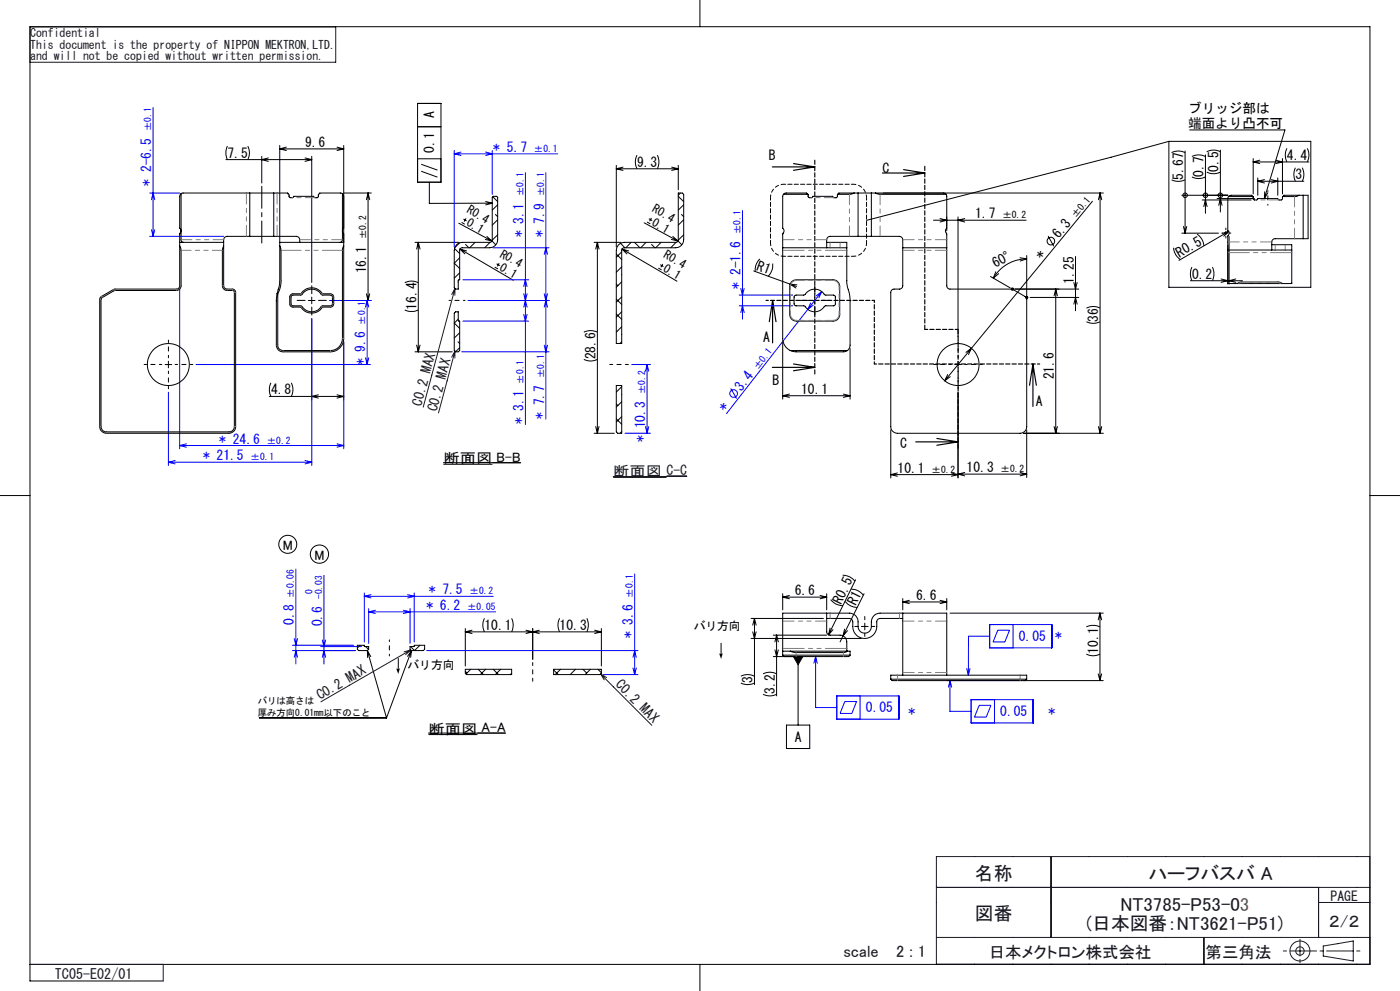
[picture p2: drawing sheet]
<svg xmlns="http://www.w3.org/2000/svg" width="420mm" height="297mm" viewBox="0 0 420 297" stroke-linecap="round" stroke-linejoin="round" font-family="sans-serif">
<g fill="none" stroke="#00f" stroke-width=".3">
<path d="M45.9 32.2v38.6M44.9 57.9h9M45.4 59.9l.5-2 .5 2M136.3 45.1v28.9M136.3 46.1h31M136.3 46.1l2 .5M138.3 45.6l-2 .5M145.7 45.6l2 .5-2 .5M147.7 45.1v13.1M157.6 51.7v75.5M163.8 51.7v73.9M44.9 70.8h22.2"/>
<path d="M45.4 68.9l.5 1.9M46.4 68.9l-.5 1.9M147.9 74.3h16.8M163.3 76.2l.5-1.9 .5 1.9M222.7 63.1v32.5M53.9 86.6v47.9M93.5 95.5v44M98.9 90.1h12.2M110.1 90.1v19.2M110.1 90.1l.5 1.9M110.1 90.1l-.5 1.9M138.9 83.9h19.7"/>
<path d="M138.9 96.2h19.7M157.1 88l.5 2.1M157.1 85.9l.5-2 .5 2M157.1 94.3l.5 1.9 .5-1.9M157.6 90.1l.5 1.9M157.6 90.1l-.5 1.9M158.1 88l-.5 2.1M163.3 88l.5 2.1M163.8 90.1l.5 1.9M163.8 90.1l-.5 1.9M164.3 88l-.5 2.1M164.7 90.1h-24.2"/>
<path d="M221.8 88.4h16M221.8 91.6h16M222.2 86.5l.5 1.9 .5-1.9M222.2 93.7l.5-2.1 .5 2.1M242.3 92.7l-24.4 31.3M243.2 90.8l-.9 1.9M243.9 91.5l-1.6 1.2M246.5 87.4l-4.2 5.3M246.5 87.4l-1.6 1.2M246.5 87.4l-.8 1.8M50.5 117.5v22M58.8 109.3h52.3"/>
<path d="M103.1 102.4v32.1M109.6 107.2l.5 2.1M110.6 107.2l-.5 2.1M138.5 105.4h26.2M163.3 103.4l.5 2 .5-2M189.5 109.3h5.7M194.1 109.3v20.6M194.1 109.3l.5 2M194.1 109.3l-.5 2M219.2 116.4l1.8 3M50.5 138.5h43M50.5 138.5l2 .5"/>
<path d="M52.5 138l-2 .5M53.9 133.5h49.2M53.9 133.5l2 .5M55.9 133l-2 .5M91.5 138l2 .5M93.5 138.5l-2 .5M101.1 133l2 .5M103.1 133.5l-2 .5M187.5 129.9h7.7M193.6 127.8l.5 2.1M194.6 127.8l-.5 2.1M88.8 170.6v28.4"/>
<path d="M97.2 172.4v26.6M109.3 177.7v14.7M109.3 178.7h38.7M109.3 178.7l2 .5M111.3 178.2l-2 .5M122.3 178.2l2 .5-2 .5M124.3 177.7v14.7M190.4 172v30.2M87.7 195h18.9M87.7 193.4h18.5M88.3 197l.5-2 .5 2M88.3 191.4l.5 2 .5-2"/>
<path d="M96.2 193.8h12.3M96.7 197l.5-2 .5 2M96.7 191.8l.5 2 .5-2M110.6 182.4v10.4M110.6 183.4h38.1M110.6 183.4l2 .5M112.6 182.9l-2 .5M121 182.9l2 .5-2 .5M123 182.4v10.4M128 195h63.4M189.9 197l.5-2 .5 2M244.7 196.8v15.3h6.3"/>
<path d="M244.7 196.8l.5 2M244.7 196.8l-.5 2M296.9 187.2h18.6v7h-18.6zM296.9 190.7h-6.4v11.6M299.3 188.9h3.6l-1.5 3.5h-3.5zM303.9 187.2v7M181 202.2h10.4M189.9 200.2l.5 2M190.9 200.2l-.5 2M251 208.6h18.6v6.9h-18.6zM253.4 210.3h3.6l-1.4 3.5h-3.6zM258 208.6v6.9"/>
<path d="M284 204h22.6M285 204v9.2h6.3M285 204l.5 1.9M285 204l-.5 1.9M290 200.4l.5 1.9M291 200.4l-.5 1.9M291.3 209.7h18.7v7h-18.7zM293.8 211.4h3.5l-1.4 3.5h-3.6zM298.3 209.7v7"/>
<circle cx="220.1" cy="117.9" r="1.14"/>
</g>
<g fill="none" stroke="#000" stroke-width=".3">
<path d="M210 0v8M125.3 31h7v23.6h-7zM125.3 38h7M356.9 38.9h28.6l-6.2 20.6M54.3 58.1v13.8a.73 .73 0 0 0 .8 .7M54.3 58.1l-.4 .7v9.6a1.19 1.19 0 0 1 0 1.8v2.4M67.8 47.8h25.7M68.2 43.8l-.4 1.5v1l.4 1.5M74.3 43.8l.5 1.8-.5 2.2M74.9 57.9h7.2M74.9 57.9h-20.1l-.5 .2M74.9 57.9v12.9"/>
<path d="M78.5 46.8v8.1M80.5 47.3l-2 .5 2 .6M82.1 57.9h4.2l.4 .5v.6l.4 .3 .7-.1 .3-.4h6l.2 .4 .8 .1 .4-.3v-.7l.4-.4h6.4l.4 .2M82.1 57.9v12.9M83.9 43.6v29.1M83.9 44.6h19.2M83.9 44.6l2 .5M85.9 44.1l-2 .5M91.5 47.3l2 .5M93.5 46.8v37.9M93.5 47.8l-2 .6M101.1 44.1l2 .5"/>
<path d="M102.7 58.1v13.8a.78 .78 0 0 1-.8 .7M102.7 58.1l.4 .7M103.1 57.9h8.3M103.1 43.6v29.1M103.1 44.6l-2 .5M110.4 57.9v32.2M110.4 57.9l.5 2M110.4 57.9l-.5 2M125.3 47.6h7M126.4 51.3l4.8 1.8M126.4 49.2l4.8 1.8M128.8 54.6v6.4l18.9-.1"/>
<path d="M147.8 58.9l1.5 1.5M147.8 58.9l1.2-.1 .3 .4v12.7a2.41 2.41 0 0 1-2.4 2.4h-8.2a.73 .73 0 0 0-.8 .7v8.9l-.4 .1v2.6h-.8l-.4-.3v-11.3a2.41 2.41 0 0 1 2.4-2.4h8.2a.73 .73 0 0 0 .8-.7v-12.6zM184.9 49.6v24.4M184.9 50.6h18.6M184.9 50.6l2 .5M186.9 50.1l-2 .5M191.1 46.5l-.5 1.9 .5 2.2M197.2 46.5l.5 1.5v1l-.5 1.6M201.5 50.1l2 .5M203.5 49.6v7.3M203.5 50.6l-2 .5M203.5 58.8l1.6 1.6"/>
<path d="M204.2 57.9l-.7 .6M235 58.2l-.2 .6v9.6a1.32 1.32 0 0 1 0 1.7v4.2M235 58.2l.6-.3h6.4l.4 .3M235 58.2h7.4M242.4 58.2l.1 .8 .3 .3 .8-.1 .2-.4h6l.2 .4 .8 .1 .4-.3 .1-.8M256.2 57.9l-1.4 .3h-3.5M256.2 57.9h-4.6l-.3 .3M256.2 57.9h1.2M257.4 57.9h4M257.4 57.9v12.9M261.4 57.9h1.2M261.4 57.9v12.9"/>
<path d="M262.6 57.9l1.4 .3h19.8M262.6 57.9h68.4M283 57.9l.8 .3M283.8 58.2l.2 .5v10.5M330 57.9v72M330 57.9l.5 2M330 57.9l-.5 2M350.7 42.4h42.5v43.7h-42.5zM350.7 42.4l-17.4 4.7-73.3 18.9M351.5 53.9l1.8 .5 2.2-.5M351.5 45.8l1.8-.5 2.2 .5M354.5 58.5h13.8"/>
<path d="M355.5 45.3v24.6M357.6 53l1.8 .5 2.2-.5M357.6 46.9l1.8-.5 2.2 .5M360.6 59.9h14.8M361.6 46.4v17.5M362 51.6l1.9 .5 2.2-.5M362 45.5l1.9-.5 2.2 .5M365.1 59.5h11.2M366.1 45v18.5M368.5 58.9l-.2 .5v9.7a1.27 1.27 0 0 1 0 1.7v4.1M368.5 58.9l.8-.4h6.2l.4 .4M368.5 58.9h7.4"/>
<path d="M375.9 58.9l.1 .8 .3 .2h.8l.2-.4h6l.2 .4h.9l.3-.3 .1-.7M376 47.5v10.6M376 48.5h16.7M376 48.5l1.9 .5M377.3 53.3v5.2M377.3 54.3h13.9M377.3 54.3l2 .6M377.9 48l-1.9 .5M379.3 53.8l-2 .5M379.4 57.5l-.1 2M380.4 57.7l-1.1 1.8M381.4 53.8l1.9 .5-1.9 .6"/>
<path d="M382.7 48l2 .5-2 .5M383.3 53.3v5.2M384.7 47.5v10.6M386.1 44.4l-.5 1.9 .5 2.2M388.6 50.3l-.4 1.8 .4 2.2M389.7 58.5l-1 .4h-3.9M389.7 58.5h-4.6l-.3 .4M389.7 58.5h1.2M390.7 50.3l.5 1.8-.5 2.2M390.9 58.5h1.5v13h-1.5M390.9 58.5v13M392.2 44.4l.5 1.9-.5 2.2"/>
<path d="M53.9 73.7l.4 1.3v10.7a1.45 1.45 0 0 1-1.4 1.4h-18.6l-3.8 2.2-.2 .3v38.2a1.63 1.63 0 0 0 1.6 1.6h36.8a1.57 1.57 0 0 0 1.6-1.6v-40.3l-.5-.4h-1.7a1.45 1.45 0 0 1-1.4-1.4v-10.7l.4-1.3M53.9 73.7v12a.96 .96 0 0 1-1 .9h-18.5l-4.3 2.6-.2 38.6a2.05 2.05 0 0 0 2 2.1h36.8a1.99 1.99 0 0 0 2-2.1v-40.1a1.02 1.02 0 0 0-1-1.1h-1.6a1.02 1.02 0 0 1-1-.9v-12M53.9 72.6v1.1M53.9 72.6h13.2M67.1 72.6v1.1M74.9 70.8h7.2M74.9 70.8h-6.8a1.38 1.38 0 0 0-1 1.8M82.1 70.8h6.8a1.38 1.38 0 0 1 1 1.8M83.9 73.7v11.1l-.8 3.2M83.9 73.7l.4 1.3v9.1a8.5 8.5 0 0 1-1 4M83.9 73.7v-1.1h19.2v1.1M103.1 73.7l-.4 1v26.8a3.6 3.6 0 0 1-3.6 3.6h-14.2a1.57 1.57 0 0 1-1.6-1.7v-15.3"/>
<path d="M103.1 73.7v27.8a4 4 0 0 1-4 3.9h-14.2a1.99 1.99 0 0 1-2-2v-13.2l.2-2.2M103.1 68.4a1.19 1.19 0 0 0 0 1.8M124.5 72.6h13.2M125.5 72.6v32.8M125.5 72.6l.5 2M125.5 72.6l-.5 2M136.3 74.5l1.6 1.5M137.6 66.9l10 5.3M137.9 72.8l-1.5 1.5M137.9 77.3l-1.6 1.6 1.6 1.6M138 74.6l16 9.4M138 74.6l1.5 1.5"/>
<path d="M138 74.6l2 .6M138.5 66.6l.9 .6M139 65.6l1 .6M139.7 73.3l1 1M139.8 65.4l-.6 1M142.5 72.6l-1.6 1.7M145.6 71.8l2 .4M145.7 60.4l2 .5M146 70.9l1.6 1.3M147 72.6l-1.6 1.7M147.6 72.2l1.1 1.2M147.7 60.9l-2 .5"/>
<path d="M148.6 64.3l.7 .6M149 79.1l1 .5M149.3 61.4l-1.6 1.6M149.3 65.9l-1.6 1.6M149.3 70.4l-1.6 1.6M149.8 78.9l-.6 .9M178.2 72.6h8.1M179.2 72.6v57.3M179.2 72.6l.5 2M179.2 72.6l-.5 2M184.9 76.2l1.6 1.5M185.6 73.3l.8-.5 .9-.2h15.4a.73 .73 0 0 0 .8-.7v-14h1.2l.4 .3v13.7a2.41 2.41 0 0 1-2.4 2.4h-15.4a.73 .73 0 0 0-.8 .7v27.9h-1.6v-27.9l.2-.9z"/>
<path d="M186.2 72.9l1.3 1.4M186.5 75.5l-1.6 1.6M186.5 80l-1.6 1.6M186.6 74.6l16.5 9.7M186.6 74.6l1.5 1.5M186.6 74.6l2 .6M189.3 72.6l-1.6 1.7M190.4 72.6l1.6 1.7M193.3 66.8l10.1 5.4M193.8 72.6l-1.6 1.7M194.1 66.5l1 .6M194.7 65.5l1 .6"/>
<path d="M195.4 65.3l-.5 1M195.5 73.3l1 1M198 79.3l1 .6M198.3 72.6l-1.6 1.7M198.8 79.1l-.5 1M201.4 71.8l2 .4M201.9 70.9l1.5 1.3M202.8 72.6l-1.6 1.7M203.4 72.2l1.1 1.2M204.4 64.3l.7 .6M205.1 61.4l-1.6 1.6M205.1 65.9l-1.6 1.6"/>
<path d="M205.1 70.4l-1.6 1.6M228 77.6l-1.1 1.6-.3 1.3v.9M231.8 79l-.2 1.9-1.2 1.9M234.8 74.3v27.2a4.1 4.1 0 0 0 2.3 3.6M234.8 74.3h13.2M248 74.3h6M248 72.6h6v1.7M254 74.3v10.5l1 4.9v14l-.2 .6-.6 .8M257.4 70.8h-8.4a1.29 1.29 0 0 0-1 1.9v1.6M257.4 70.8h4M261.4 70.8h8.4a1.29 1.29 0 0 1 1 1.9v1.6M270.8 74.3v11.4a1.02 1.02 0 0 1-1 .9h-1.6a1.02 1.02 0 0 0-1 1.1v40.1a1.99 1.99 0 0 0 2 2.1h36.8a1.99 1.99 0 0 0 2-2.1v-51.2"/>
<path d="M270.8 74.3h13.2M280 66h27.8M282 65.5l2 .5-2 .5M284 68.4a1.32 1.32 0 0 0 0 1.7v4.2M284 74.3v11.4a.96 .96 0 0 0 1 .9h19.2M287.4 65v36M289.4 65.5l-2 .5 2 .5M306 77.3l2 .3M308 77.6a11.7 11.7 0 0 0-10 5.8M308 77.6l-1.9 .6M314.4 70.7l1.7 3.1M322.7 76.9v16.2"/>
<path d="M327.7 60.3l-44.3 53.8M352.1 74.3l.6 2.1 1.4 1.4M354.5 69.9h11M355 67.9l.5 2M356 67.9l-.5 2M359.1 70.2l1.5 1.7 .6 1.8M361.1 61.9l.5-2 .5 2M365.6 61.5l.5-2 .5 2M367.2 69.9h1M367.7 69.4v1M368.3 74.9v.8M368.3 74.9h13.2"/>
<path d="M368.3 73.5v11.6M368.6 69.4l-14.9 8.6M368.6 69.4l-2 .6M368.6 69.4l-1.5 1.4M368.7 70.9v14.2M381.5 74.9h6M381.5 73.3h6v1.6M387.5 74.9v10.1h-19.2M390.9 71.5h-8.3a1.25 1.25 0 0 0-1.1 1.8v1.6M83.1 88l.2 .1M87.2 88.3l.5-.3h2.5a4 4 0 0 1 6.6 0h2.3a.97 .97 0 0 1 1 1v2a.97 .97 0 0 1-1 1h-2.3a4 4 0 0 1-6.6 0h-2.3a.96 .96 0 0 1-1-1v-2.1zM87.5 88.6l2.8-.2a3.7 3.7 0 0 1 6-.2l.4 .2 2.5 .1 .5 .5-.1 2.5-.4 .1h-2.5a3.7 3.7 0 0 1-6.3 .1l-2.6-.1-.3-.1-.2-.3v-2.3z"/>
<path d="M92.5 90.1h2M93.5 89v2M93.5 95.5v24.3M98.9 90.1h12.5M109.9 88l.5 2.1M110.9 88l-.5 2.1M121.4 92.9l1.6 .4h1.3l1.2-.4M121.4 84.7l1.9-.5 2.2 .5M136.3 93.8l.4-.4h.8v2.7l.4 .1v8.9l-.4 .3h-.8l-.4-.3zM137.4 84.5l.1 .1M137.4 93.4l.1 .2M137.5 95.6l-1.2 1.2 1.6 1.6"/>
<path d="M137.9 81.8l-1.6 1.6M137.9 99.7l-1.6 1.6M148.4 80l1 .6M175.2 99.6l1.5-.5h1l1.5 .5M184.9 94.1l1.6 1.6M184.9 89.6l1.6 1.6M184.9 85.2l.4 .4M186.5 82.2v.1M186.5 84.5l-1.6 1.6M186.5 89l-1.6 1.6M186.5 93.4l-1.6 1.6M186.5 97.9l-1.6 1.7"/>
<path d="M197.5 80.3l1 .6M226.1 81.2l10.9 4M237 85.2l1.9 .7M237 85.2l1.8 1.1M237 85.2l2.1 .2M237.5 84.4l.7-.4 .7-.1h11a1.99 1.99 0 0 1 2 2v8.4a1.99 1.99 0 0 1-2 1.9h-11a1.93 1.93 0 0 1-2-1.9v-8.4l.2-.8zM238.4 88.6l2.8-.2a3.8 3.8 0 0 1 6.4 0h2.4l.6 .5v2.3l-.2 .3-2.8 .1a3.7 3.7 0 0 1-6.4 0h-2.5l-.3-.1-.2-.3v-2.3zM243.4 90.1h2M244.4 89v2M297.1 82.9l6 3.4M298.7 81.5l-.7 1.9M299.6 82l-1.6 1.4"/>
<path d="M303.4 86.3l.7 .7M303.4 86.6l4.3 2.4 .3 .7M303.7 86.1v1M304.1 86.3l-.7 .7M304.4 86.6h19.2M307.5 89.1h1M307.7 88.8l.7 .7M308.4 88.8l-.7 .7M309 89.1h14.6M316.7 86.6v43.3M316.7 86.6l.5 2M316.7 86.6l-.5 2"/>
<path d="M322.2 91.2l.5-2.1 .4 2.1M322.2 84.7l.5 1.9 .4-1.9M325.9 96.4l1.9 .5 2.2-.5M325.9 92.4l1.9-.5 2.2 .5M357.1 84.1h15.6M357.6 80l-.5 1.9 .5 2.2M363.7 80l.5 1.6v1l-.5 1.5M366.3 83.6l2 .5-2 .5M370.7 83.6l-2 .5 2 .5M371.2 85l1.2-.5h11l1.3 .5M49.5 109.3h2M50.5 108.3v1.9"/>
<path d="M80.8 118.8h22.3M81.3 114.7l-.5 1.6 .1 1.6 .4 .9M87.4 114.7l.5 1.9-.5 2.2M95.5 118.3l-2 .5 2 .5M101.1 118.3l2 .5M103.1 102.4v17.4M103.1 118.8l-2 .5M124.5 105.4h11.2M125 103.4l.5 2M126 103.4l-.5 2M137.4 102.4l.5 .5M137.9 104.2l-1.2 1.2"/>
<path d="M175.2 107.7l1.8 .5 2.2-.5M184.9 115.5h1.6v14.4h-1.2l-.4-.5zM186.5 118.1v.1M186.5 100.2h.1M186.5 115.9l-1.6 1.6M186.5 102.4l-.5 .5M234.8 102.4v17.2M234.8 118.6h20.2M234.8 118.6l2 .5M236.8 118.1l-2 .5M237.1 105.1l1.7 .3h14.2l1.2-.3M237.1 105.1h17.1"/>
<path d="M253 118.1l2 .5M255 104.5v15.1M255 118.6l-2 .5M284.3 112.3l-.9 1.8M285.1 112.9l-1.7 1.2M286.4 109.3h2M287.4 108.3v1.9M287.4 117.5v25.8M289.8 105.6l1.6-1.2-.9 1.9M133 138.7h23.2M133 139.1h14.7M178.2 129.9h6.1"/>
<path d="M178.7 127.8l.5 2.1M179.7 127.8l-.5 2.1M184.9 125.6l1.6 1.5M184.9 121.1l.4 .4M186.5 120.4l-1.6 1.6M186.5 124.9l-1.6 1.6M186.5 129.4l-.5 .5M267.2 128.8v14.5M307 129.9h24M308 128.8v14.3M316.2 127.8l.5 2.1M317.2 127.8l-.5 2.1"/>
<path d="M329.5 127.8l.5 2.1M330.5 127.8l-.5 2.1M0 148.5h9M183.9 143.1h16.1M200 142.6h6.1M267.2 142.2h20.2M267.2 142.2l2 .5M269.2 141.7l-2 .5M285.4 141.7l2 .5M287.4 142.1h20.6M287.4 142.1l2 .5M287.4 142.2l-2 .5"/>
<path d="M289.4 141.6l-2 .5M306 141.6l2 .5M308 142.1l-2 .5M411 148.5h9M234.8 177.9v4.9M234.8 179h13.2M234.8 179l2 .5M236.8 178.5l-2 .5M246 178.5l2 .5M248 177.9v4.9M248 179l-2 .5M249.2 179.7l1.5 1.3 2.2 .5"/>
<path d="M252.8 172.4l2.2 .5 1.5 1.3M255.4 176.6l2.2 .5 1.4 1.3M256.7 173.7l-8.1 16.5M259.2 177.9l-6.3 12.7M270.8 179.4v3.4M272.8 179.9l-2 .5M282 179.9l2 .5M284 179.4v3.4M107.2 193.4h2.1l.1 .4h1.2v.8l-.4 .4h-2.6l-.4-.4zM108 193.4l-.8 .8M109.8 193.8l.8 .8M110.2 195l5.8 20.2"/>
<path d="M110.2 195l1 1.8M110.2 195l.1 2.1M119.5 197.2v3.1M123 193.8h1.2l.1-.4h3.1v1.2l-.4 .4h-3.6l-.4-.4zM123.4 195l-7.4 20.2M123.4 195l-.2 2M123.4 195l-1.1 1.7M126 193.4l-1.6 1.6-1.2-1.2M139.6 189.4h40.8M139.6 188.4v11.2M139.6 189.4l2 .5M141.6 188.9l-2 .5"/>
<path d="M145.3 185.3l-.4 1.9 .4 2.2M153.5 185.3l.5 1.9-.5 2.2M157.8 188.9l2 .5M159.8 188.4v9.2M159.8 189.4l2 .5M159.8 189.4l-2 .5M161.8 188.9l-2 .5M167.9 185.3l-.5 1.9 .5 2.2M176 185.3l.5 1.5v1l-.5 1.6M178.4 188.9l2 .5M180.4 188.4v11.2M180.4 189.4l-2 .5"/>
<path d="M216.3 192.7v3.1M225.3 185.3h21.7M225.3 191.3h33.1M225.8 189.4l.5 1.9 .5-1.9M226.3 185.3v19.9M226.3 185.3l.5 2.1M226.3 185.3l-.5 2.1M232 196.8h5.8M232 190.4h16M232.5 194.8l.5 2 .5-2M233 190.4v18.2M233 190.4l.5 2"/>
<path d="M233 190.4l-.5 2M234.8 196.4h20.2M234.8 195.2h2.3M234.8 196.4a2.14 2.14 0 0 0 2.1 .4h16.4a1.63 1.63 0 0 0 1.7-.4M234.8 195.2v1.2M237.1 195.2l1.7 .4h14.2l1.2-.4M237.1 195.2h17.1M238 196.8h2.8l-1.4 2.4zM239.4 196.8v20.5M248 183.8v5.6a1.02 1.02 0 0 0 1 1h3a2.05 2.05 0 0 1 2 2v2.8M248 183.8h-13.2v11.4M248 183.8h6.8a2.57 2.57 0 0 1 2.6 2.6 2.77 2.77 0 0 0 .9 3 2 2 0 0 0 3.1-1.7 3.1 3.1 0 0 1 1.7-3.8l.9-.1h6.8"/>
<path d="M248 185.3h6.8a1.09 1.09 0 0 1 1 1.1 3.9 3.9 0 0 0 3.6 4.9 3.9 3.9 0 0 0 3.6-4.9 1.02 1.02 0 0 1 1-1.1h6.8M249 188.2l-.4 2M249.9 188.7l-1.3 1.5M252.9 190.6l-.9 1.8M253.4 188.6l-.5 2M253.5 180.2l1.8 1.4 1.9 .4M254.2 195.2h.8v1.2M254.2 189l-1.3 1.6M258.4 187.7h2M259.4 186.8v2M270.8 183.8h13.2v18.5M270.8 183.8v18.5"/>
<path d="M270.8 180.4h13.2M270.8 180.4l2 .5M284 180.4l-2 .5M285 183.8h46M325.9 196l1.9 .5 2.2-.5M325.9 187.9l1.5-.5 1.7 .1 .9 .4M330 183.8v20.2M330 183.8l.5 2M330 183.8l-.5 2M77.8 215.2h38.2M139.6 200.6h13.9v1.6h-13.5l-.4-.4zM139.6 201.2l.5 .5"/>
<path d="M141.2 200.6l-1.4 1.4M143.4 200.6l1.6 1.6M145.7 200.6l-1.6 1.6M148 200.6l1.5 1.6M150.2 200.6l-1.6 1.6M151.7 219.7h-23.2M153.5 201.8l-.4 .4M166.1 200.8l1.4 1.4M166.1 200.6h14.3v1.2l-.4 .4h-13.9zM168.2 200.6l-1.7 1.6M172.6 200.6l-1.5 1.6M174.9 200.6l1.1 1.1"/>
<path d="M177.1 200.6l-1.6 1.6M179.4 200.6l1 1M222.2 204.7l1.9 .5 2.2-.5M222.2 202.7l1.9-.5 2.2 .5M228.9 208.1l1.9 .5 2.2-.5M228.9 202l1.9-.5 2.2 .5M235.9 217.3h7v7h-7zM267.2 203.5h40.8M267.2 203.5a1.89 1.89 0 0 0 2 .5h37.1a1.63 1.63 0 0 0 1.7-.5M267.2 203.5v-1.2h40.8v1.2M307 204h24M329.5 202l.5 2"/>
<path d="M330.5 202l-.5 2M128.5 220.2h14.8M9 289h402v-281h-402v286h40M210 289v8"/>
<circle cx="355.5" cy="58.5" r=".68"/>
<circle cx="361.7" cy="58.5" r=".67"/>
<circle cx="366.1" cy="58.5" r=".66"/>
<circle cx="315.3" cy="72.3" r="1.15"/>
<circle cx="50.5" cy="109.2" r="6.3"/>
<circle cx="287.4" cy="109.3" r="6.3"/>
<circle cx="86.3" cy="163.1" r="2.69"/>
<circle cx="95.8" cy="166.1" r="2.74"/>
</g>
<path d="M215.8 195.9l1-.1-.5 1.7zM238 196.8h2.8l-1.4 2.4zM118.9 200.4l1-.1-.4 1.7z" fill="#000"/>
<path d="M235.2 55.2a4 4 0 0 0-4 4M256 55.2a4 4 0 0 1 4 4M231.2 72.8a4 4 0 0 0 4 4M256 76.8a4 4 0 0 0 4-4" fill="none" stroke="#000" stroke-width=".3" stroke-dasharray="1.3 .6" stroke-dashoffset=".4" stroke-linecap="butt"/>
<g fill="none" stroke="#191924" stroke-width=".3">
<path d="M9 8.1h91.7v10.6h-91.7zM136.5 86.5v2M136.5 86.5l-1 1.8M136.5 86.5l-9.5 35.5M136.5 105.2v2.1M136.5 105.2l-1 1.9M136.5 105.2l-4.9 18.6M183.9 142.8h22.2M123.2 194.8l-1.5 1.4M123.2 194.8l-2 .6M123.2 194.8l-26.9 15.5M180.2 202l1.8 1.1"/>
<path d="M180.2 202l1.1 1.8M180.2 202l15.3 15.4M280.9 256.7h130.1v32.3h-130.1zM315.3 256.7v24.2M280.9 266h130.1M395.6 266v14.9M395.6 270.5h15.4M9 289h40v5M280.9 280.9h130.1M361.2 280.9v8.1M385 285h1M387 285h8"/>
<path d="M390 281.5v5M390 287.5v1M396 285h1M397 283.5l9-1.5v6l-9-1.5zM398 285h8M407 285h1M411 281v8"/>
<circle cx="390" cy="285" r="1.26"/>
<circle cx="390" cy="285" r="3"/>
</g>
<path d="M139.5 90h-4.8M116.8 191.8v4.8" fill="none" stroke="#000" stroke-width=".3" stroke-dasharray="30.5 1.3 1.3 1.3" stroke-dashoffset="30"/>
<path d="M188.5 109.2h-5.6M159.8 204.2v-5.6" fill="none" stroke="#000" stroke-width=".3" stroke-dasharray="30.5 1.3 1.3 1.3" stroke-dashoffset="29.6"/>
<path d="M78.5 72.8v-17" fill="none" stroke="#000" stroke-width=".3" stroke-dasharray="30.5 1.3 1.3 1.3" stroke-dashoffset="23.9"/>
<path d="M48.5 109.2h-5.3M50.5 107.2v-5.3M50.5 111.2v5.3M52.5 109.2h5.3M285.4 109.2h-5.3M287.4 107.2v-5.3M287.4 111.2v5.3M289.4 109.2h5.3" fill="none" stroke="#000" stroke-width=".3" stroke-dasharray="30.5 1.3 1.3 1.3" stroke-dashoffset="29.7"/>
<g fill="none" stroke="#000" stroke-width=".3" stroke-dasharray="30.5 1.3 1.3 1.3">
<path d="M366.8 69.8h-.2M367.8 68.8v-.5M367.8 70.8v.5M368.8 69.8h.5M91.5 90h-2.4M93.5 88v-2.4M93.5 92v2.4M95.5 90h2.4M242.4 90h-2.4M244.4 88v-2.4M244.4 92v2.4M246.4 90h2.4"/>
<path d="M257.4 187.7h-1M259.4 185.7v-1M259.4 189.7v1M261.4 187.7h1"/>
</g>
<path d="M380.4 57.1v4.4" fill="none" stroke="#000" stroke-width=".3" stroke-dasharray="30.5 1.3 1.3 1.3" stroke-dashoffset="30.2"/>
<g fill="none" stroke="#000" stroke-width=".35">
<path d="M231.7 50h12.7M238.1 49l6.3 1M244.4 50l-6.3 1M264.7 51.9h12.7M271.1 50.8l6.3 1.1M277.4 51.9l-6.3 1M231.8 90.1v12.7M231.8 90.1l1 6.3M231.8 90.1l-1 6.3M231.7 110.1h12.7M238.1 109.1l6.3 1M244.4 110.1l-6.3 1"/>
<path d="M309.9 109.1v12.7M309.9 109.1l1 6.4M309.9 109.1l-1 6.4M274.7 132.4h12.7M281.1 131.4l6.3 1M287.4 132.4l-6.3 1.1"/>
</g>
<path d="M262.3 90h-32.5M262.3 90v19.1M262.3 109.1h49.6" fill="none" stroke="#000" stroke-width=".35" stroke-dasharray="1.3 .6" stroke-dashoffset=".6"/>
<path d="M244.4 48v64.1M277.4 98.7v-48.9" fill="none" stroke="#000" stroke-width=".35" stroke-dasharray="1.3 .6"/>
<path d="M287.4 98.7v35.7" fill="none" stroke="#000" stroke-width=".35" stroke-dasharray="1.3 .6" stroke-dashoffset="-.1"/>
<path d="M287.4 98.7h-10" fill="none" stroke="#000" stroke-width=".35" stroke-dasharray="1.3 .6" stroke-dashoffset=".4"/>
<path d="M235.2 55.2h20.8M235.2 76.8h20.8" fill="none" stroke="#000" stroke-width=".3" stroke-dasharray="1.3 .6" stroke-dashoffset=".7"/>
<path d="M231.2 59.2v13.6M260 59.2v13.6" fill="none" stroke="#000" stroke-width=".3" stroke-dasharray="1.3 .6" stroke-dashoffset=".5"/>
<path d="M254.8 58.2v12.6M388.4 58.9v12.6M264 70.8v-12.6" fill="none" stroke="#808080" stroke-width=".3" stroke-dasharray="6.3 1.3 1.3 1.3 1.3 1.3" stroke-dashoffset="3.2"/>
<path d="M234.8 71.8h13.2M270.8 71.8h13.2M284 75h-13.2M368.4 72.5h13.2M248 186.1h-13.2M284 186.1h-13.2M270.8 201.5h13.2" fill="none" stroke="#808080" stroke-width=".3" stroke-dasharray="6.3 1.3 1.3 1.3 1.3 1.3" stroke-dashoffset="2.9"/>
<path d="M94.5 59.2h-6.8M250.2 59.2h-6.8M383.8 59.9h-6.8" fill="none" stroke="#808080" stroke-width=".3" stroke-dasharray="6.3 1.3 1.3 1.3 1.3 1.3" stroke-dashoffset="3.4"/>
<g fill="none" stroke="#808080" stroke-width=".3" stroke-dasharray="6.3 1.3 1.3 1.3 1.3 1.3">
<path d="M249 74.2v-1.6M252 74.2v-1.6M382.6 74.9v-1.6M385.6 74.9v-1.6M30.3 89.7h-.4M30.4 88.8l.2 .4M34 86.8l.2 .3M34.5 86.6v.4M52.9 86.6v.4M53.9 85.6h.4M67.1 85.6h-.4M68.1 86.6v.4"/>
<path d="M69.7 87v-.4M70.7 87.6h-.4M83.9 84.1h.4M87.3 89h-.4M87.3 91h-.4M87.9 88.4v-.4M87.9 91.6v.4M90.2 91.6v.4M90.2 88v.4M90.4 92.1l.3-.2M90.7 88.2l-.3-.3M96.4 91.9l.3 .2"/>
<path d="M96.7 87.9l-.3 .3M96.9 88.4v-.4M96.9 92v-.4M99.1 88.4v-.4M99.1 91.6v.4M99.7 89h.4M99.7 91h.4M237.1 94.2h-.2M237.1 94.2a1.8 1.8 0 0 0 1.8 1.8M237.1 85.8h-.2M238.9 96v.2M238.9 83.8v.2"/>
<path d="M238.9 84a1.8 1.8 0 0 0-1.8 1.8M249.9 96v.2M249.9 96a1.8 1.8 0 0 0 1.8-1.8M249.9 84v-.2M251.7 94.2h.2M251.7 85.8h.2M251.7 85.8a1.8 1.8 0 0 0-1.8-1.8M372.5 84.5v.2M372.5 84.7l-.9 .2M383.5 84.7v-.2M384.3 84.9l-.8-.2M83.3 103.4h-.4"/>
<path d="M84.9 105.4v-.4M99.1 105v.4M103.1 101.4h-.4M29.9 127.8h.4M31.9 129.8v-.4M68.7 129.8v-.4M70.7 127.8h-.4M238.8 195.5v.8M238.8 196.7v-.4M249 183.7v1.6M253 195.5v.8M253 196.3v.4"/>
<path d="M269.8 185.3v-1.6M269.2 203.5v.4M269.2 202.3v1.2M306 203.5v.4M306 203.5v-1.2"/>
</g>
<path d="M254 75h-19.2M387.6 75.7h-19.2M234.8 194.3h19.2" fill="none" stroke="#808080" stroke-width=".3" stroke-dasharray="6.3 1.3 1.3 1.3 1.3 1.3" stroke-dashoffset="-.1"/>
<path d="M237.1 85.8v8.4M251.7 94.2v-8.4" fill="none" stroke="#808080" stroke-width=".3" stroke-dasharray="6.3 1.3 1.3 1.3 1.3 1.3" stroke-dashoffset="5.3"/>
<path d="M238.9 96h11M249.9 84h-11M383.5 84.7h-11" fill="none" stroke="#808080" stroke-width=".3" stroke-dasharray="6.3 1.3 1.3 1.3 1.3 1.3" stroke-dashoffset="4"/>
<path d="M66.7 75h-12.4" fill="none" stroke="#808080" stroke-width=".3" stroke-dasharray="6.3 1.3 1.3 1.3 1.3 1.3" stroke-dashoffset="3.3"/>
<path d="M102.7 75h-18.4" fill="none" stroke="#808080" stroke-width=".3" stroke-dasharray="6.3 1.3 1.3 1.3 1.3 1.3" stroke-dashoffset=".3"/>
<path d="M83.1 57.8v13M73.9 70.8v-13" fill="none" stroke="#808080" stroke-width=".3" stroke-dasharray="6.3 1.3 1.3 1.3 1.3 1.3" stroke-dashoffset="3"/>
<path d="M54.3 71.8h12.8M89.9 71.8h12.8" fill="none" stroke="#808080" stroke-width=".3" stroke-dasharray="6.3 1.3 1.3 1.3 1.3 1.3" stroke-dashoffset="3.1"/>
<g font-size="5.6" fill="#191924">
<text x="292.5" y="263.7">名称</text>
<text x="344.5" y="263.7">ハーフバスバ A</text>
<text x="292.5" y="275.8">図番</text>
<text x="336.1" y="273">NT3785-P53-03</text>
<text x="325.9" y="278.6">(日本図番：NT3621-P51)</text>
</g>
<g font-size="4.9" fill="#191924">
<text x="398.7" y="277.8">２/２</text>
<text x="253" y="286.9">scale</text>
<text x="268.8" y="286.9">2 : 1</text>
<text x="296.6" y="287">日本メクトロン株式会社</text>
<text x="361.7" y="287">第三角法</text>
</g>
<text font-size="4.2" fill="#191924" x="16.5" y="293.4">TC05-E02/01</text>
<g font-size="4.1">
<text x="130.3" y="35.5" transform="rotate(-90 130.3 35.5)">A</text>
<text x="356.4" y="33.8">ブリッジ部は</text>
<text x="356.4" y="38.3">端面より凸不可</text>
<text x="68.3" y="47.3">7.5</text>
<text x="91.5" y="44">9.6</text>
<text x="130.3" y="45.8" transform="rotate(-90 130.3 45.8)">0.1</text>
<text x="230.6" y="47.9">B</text>
<text x="386.1" y="47.9">4.4</text>
<text x="191.1" y="50">9.3</text>
<text x="264.7" y="51.7">C</text>
<text x="355" y="53.9" transform="rotate(-90 355 53.9)">5.67</text>
<text x="361.1" y="53" transform="rotate(-90 361.1 53)">0.7</text>
<text x="365.6" y="51.6" transform="rotate(-90 365.6 51.6)">0.5</text>
<text x="388.7" y="53.7">3</text>
<text x="292.6" y="65.4">1.7</text>
<text x="317.6" y="71.7" transform="rotate(-51 317.6 71.7)">6.3</text>
<text x="312.6" y="77.9" transform="rotate(-51 312.6 77.9)">*</text>
<text x="353.8" y="77.3" transform="rotate(-30 353.8 77.3)">R0.5</text>
<text x="109.9" y="81.9" transform="rotate(-90 109.9 81.9)">16.1</text>
<text x="226.8" y="80.9" transform="rotate(20 226.8 80.9)">R1</text>
<text x="298.6" y="80.5" transform="rotate(-29 298.6 80.5)">60°</text>
<text x="357.6" y="83.5">0.2</text>
<text x="322.1" y="85" transform="rotate(-90 322.1 85)">1.25</text>
<text x="124.9" y="92.9" transform="rotate(-90 124.9 92.9)">16.4</text>
<text x="329.5" y="96.4" transform="rotate(-90 329.5 96.4)">36</text>
<text x="178.7" y="107.7" transform="rotate(-90 178.7 107.7)">28.6</text>
<text x="228.9" y="102.6">A</text>
<text x="316.2" y="113.7" transform="rotate(-90 316.2 113.7)">21.6</text>
<text x="81.3" y="118.2">4.8</text>
<text x="231.7" y="115.4">B</text>
<text x="240.3" y="118">10.1</text>
<text x="310.7" y="121.7">A</text>
<text x="270.1" y="134.1">C</text>
<text x="133" y="138.9">断面図 B-B</text>
<text x="269.3" y="141.7">10.1</text>
<text x="290" y="141.5">10.3</text>
<text x="84.9" y="164.7">M</text>
<text x="94.4" y="167.7">M</text>
<text x="238.4" y="178.4">6.6</text>
<text x="274.9" y="179.8">6.6</text>
<text x="252.4" y="181.2" transform="rotate(-64 252.4 181.2)">R0.5</text>
<text x="256.7" y="181.8" transform="rotate(-64 256.7 181.8)">R1</text>
<text x="145.3" y="188.8">10.1</text>
<text x="167.9" y="188.8">10.3</text>
<text x="329.4" y="196" transform="rotate(-90 329.4 196)">10.1</text>
<text x="225.8" y="204.7" transform="rotate(-90 225.8 204.7)">3</text>
<text x="232.4" y="208.1" transform="rotate(-90 232.4 208.1)">3.2</text>
<text x="128.5" y="219.9">断面図 A-A</text>
<text x="238.4" y="222.3">A</text>
</g>
<g font-size="4.1" fill="#00f">
<text x="148" y="45.5">* 5.7</text>
<text x="45.4" y="55.7" transform="rotate(-90 45.4 55.7)">* 2-6.5</text>
<text x="157.1" y="71.1" transform="rotate(-90 157.1 71.1)">* 3.1</text>
<text x="163.2" y="71.1" transform="rotate(-90 163.2 71.1)">* 7.9</text>
<text x="222.2" y="86.5" transform="rotate(-90 222.2 86.5)">* 2-1.6</text>
<text x="109.6" y="109.5" transform="rotate(-90 109.6 109.5)">* 9.6</text>
<text x="222.4" y="117.3" transform="rotate(-52 222.4 117.3)">3.4</text>
<text x="163.2" y="125.6" transform="rotate(-90 163.2 125.6)">* 7.7</text>
<text x="217.5" y="123.6" transform="rotate(-52 217.5 123.6)">*</text>
<text x="157.1" y="127.2" transform="rotate(-90 157.1 127.2)">* 3.1</text>
<text x="60.9" y="137.9">* 21.5</text>
<text x="65.8" y="132.9">* 24.6</text>
<text x="193.6" y="132.4" transform="rotate(-90 193.6 132.4)">* 10.3</text>
<text x="128.6" y="178.1">* 7.5</text>
<text x="127.9" y="182.8">* 6.2</text>
<text x="88.2" y="187.3" transform="rotate(-90 88.2 187.3)">0.8</text>
<text x="96.6" y="187.7" transform="rotate(-90 96.6 187.7)">0.6</text>
<text x="189.8" y="191.4" transform="rotate(-90 189.8 191.4)">* 3.6</text>
<text x="316.6" y="191.9">*</text>
<text x="305.7" y="192.1">0.05</text>
<text x="259.8" y="213.5">0.05</text>
<text x="272.6" y="214.5">*</text>
<text x="300.1" y="214.6">0.05</text>
<text x="314.5" y="214.5">*</text>
</g>
<g font-size="4.1" fill="#191924">
<text x="126.4" y="121.9" transform="rotate(-75 126.4 121.9)">C0.2 MAX</text>
<text x="131" y="123.6" transform="rotate(-75 131 123.6)">C0.2 MAX</text>
<text x="183.9" y="142.8">断面図 C-C</text>
<text x="96" y="209.8" transform="rotate(-30 96 209.8)">C0.2 MAX</text>
<text x="184.4" y="205.4" transform="rotate(45 184.4 205.4)">C0.2 MAX</text>
<text x="399.2" y="269.9">PAGE</text>
</g>
<g font-size="3.5" fill="#191924">
<text x="9.1" y="11.1">Confidential</text>
<text x="9.1" y="14.6">This document is the property of NIPPON MEKTRON,LTD.</text>
<text x="9.1" y="18.1">and will not be copied without written permission.</text>
</g>
<g font-size="3.5">
<text x="139.8" y="63.5" transform="rotate(30 139.8 63.5)">R0.4</text>
<text x="195.5" y="63.4" transform="rotate(30 195.5 63.4)">R0.4</text>
<text x="139.7" y="67.5" transform="rotate(30 139.7 67.5)">0.1</text>
<text x="195.4" y="67.4" transform="rotate(30 195.4 67.4)">0.1</text>
<text x="149.8" y="76.9" transform="rotate(30 149.8 76.9)">R0.4</text>
<text x="198.8" y="77.2" transform="rotate(30 198.8 77.2)">R0.4</text>
<text x="149.7" y="80.9" transform="rotate(30 149.7 80.9)">0.1</text>
<text x="198.8" y="81.2" transform="rotate(30 198.8 81.2)">0.1</text>
<text x="208.1" y="188.7">バリ方向</text>
<text x="122.2" y="200.6">バリ方向</text>
</g>
<g font-size="2.9" fill="#00f">
<text x="45.4" y="39.4" transform="rotate(-90 45.4 39.4)">±0.1</text>
<text x="160.2" y="45.5">±0.1</text>
<text x="157.1" y="58.9" transform="rotate(-90 157.1 58.9)">±0.1</text>
<text x="163.2" y="58.9" transform="rotate(-90 163.2 58.9)">±0.1</text>
<text x="222.2" y="70.2" transform="rotate(-90 222.2 70.2)">±0.1</text>
<text x="109.6" y="97.3" transform="rotate(-90 109.6 97.3)">±0.1</text>
<text x="163.2" y="113.3" transform="rotate(-90 163.2 113.3)">±0.1</text>
<text x="227.4" y="110.9" transform="rotate(-52 227.4 110.9)">±0.1</text>
<text x="157.1" y="115" transform="rotate(-90 157.1 115)">±0.1</text>
<text x="193.6" y="118.2" transform="rotate(-90 193.6 118.2)">±0.2</text>
<text x="75.2" y="137.9">±0.1</text>
<text x="80" y="132.9">±0.2</text>
<text x="88.2" y="179.1" transform="rotate(-90 88.2 179.1)">±0.06</text>
<text x="93.8" y="178.1" transform="rotate(-90 93.8 178.1)">0</text>
<text x="96.6" y="179.6" transform="rotate(-90 96.6 179.6)">-0.03</text>
<text x="140.9" y="178.1">±0.2</text>
<text x="189.8" y="179.1" transform="rotate(-90 189.8 179.1)">±0.1</text>
<text x="140.1" y="182.8">±0.05</text>
</g>
<g font-size="2.9">
<text x="300.7" y="65.4">±0.2</text>
<text x="322.8" y="65.4" transform="rotate(-51 322.8 65.4)">±0.1</text>
<text x="109.9" y="71.8" transform="rotate(-90 109.9 71.8)">±0.2</text>
<text x="279.5" y="141.7">±0.2</text>
<text x="300.2" y="141.5">±0.2</text>
</g>
<g font-size="2.8">
<text x="77.3" y="210.9">バリは高さは</text>
<text x="77.3" y="214.7">厚み方向0.01mm以下のこと</text>
</g>
</svg>
